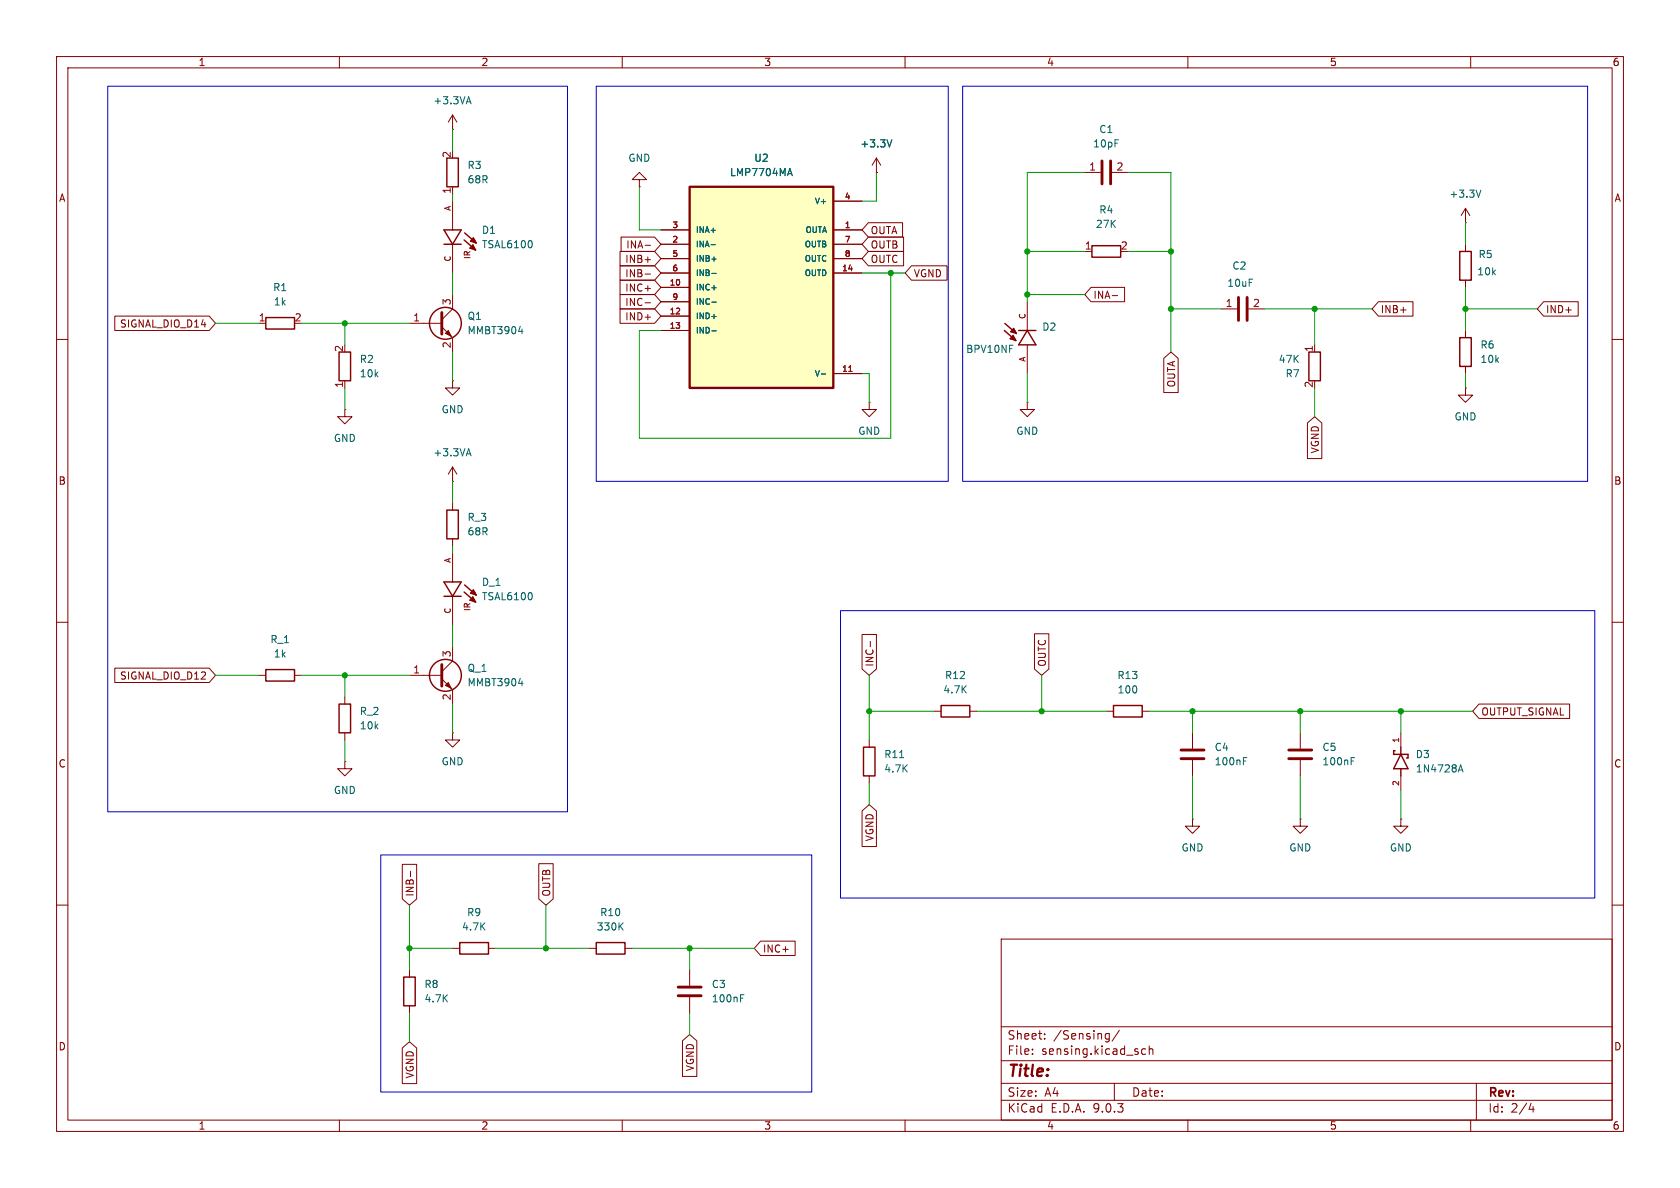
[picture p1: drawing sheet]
<svg xmlns="http://www.w3.org/2000/svg" width="297mm" height="210mm" viewBox="0 0 297 210" stroke-linecap="round" stroke-linejoin="round" font-family="sans-serif">
<g fill="none" stroke="#840000" stroke-width=".18">
<path d="M10 10h277v190h-277zM12 12h273v186h-273zM60 10v2M110 10v2M160 10v2M210 10v2M260 10v2M80 22.9h.1M80 20.3v2.6M80 33v1.3M80 35.6v5M80 20.3l-.8 1.3"/>
<path d="M80 20.3l.8 1.3M113 31.8h1.3l-1.3-1.3-1.2 1.3h1.2v1.2M113 33h.1M154.9 30.5h.1M154.9 27.9l-.7 1.3M154.9 27.9l.8 1.3M154.9 27.9v2.6M191.8 30.5h2.8M196.6 30.5h2.8M259.1 39.4h.1M259.1 36.8v2.6M259.1 36.8l-.8 1.3"/>
<path d="M259.1 36.8l.7 1.3M45.7 57.2h1.3M72.4 57.2h5.7M78.1 57.8l1.9 1.9v2.5M80 43.2v5.1M80 52.1v2.5l-1.9 1.9M181.6 53.3v5.1M191.8 44.5h1.2M215.9 54.6h2.8M220.7 54.6h2.8M259.1 43.2v1.3M259.1 49.5v1.3"/>
<path d="M259.1 58.4v1.3M10 60h2M61 72.4v1.3h1.2l-1.2 1.2-1.3-1.2h1.3M61 72.4h.1M61 67.3v1.3M80 67.3v1.3h1.3l-1.3 1.3-1.3-1.3h1.3M80 67.3h.1M153.7 71.1v1.3h1.2l-1.2 1.3-1.3-1.3h1.3M153.7 71.1h.1M181.6 71.1v1.3h1.3l-1.3 1.3-1.3-1.3h1.3M181.6 71.1h.1M181.6 61v5"/>
<path d="M232.4 61v1.2M259.1 68.6v1.3h1.2l-1.2 1.2-1.3-1.2h1.3M259.1 68.6h.1M259.1 64.8v1.2M285 60h2M80 85.1h.1M80 82.6v2.5M80 88.9v1.3M80 95.3v1.2M80 97.8v5.1M80 82.6l-.8 1.2M80 82.6l.8 1.2"/>
<path d="M10 110h2M45.7 119.4h1.3M52.1 119.4h1.2M72.4 119.4h5.7M80 105.4v5.1M80 114.3v2.5l-1.9 1.9M285 110h2M61 134.6v1.3h1.2l-1.2 1.3-1.3-1.3h1.3M61 134.6h.1M61 123.2v1.3M61 129.5v1.3M78.1 120l1.9 1.9v2.6"/>
<path d="M80 129.5v1.3h1.3l-1.3 1.3-1.3-1.3h1.3M80 129.5h.1M153.7 130.8v1.3M153.7 137.2v1.2M165.1 125.7h1.3M171.4 125.7h1.3M195.6 125.7h1.2M201.9 125.7h1.3M210.8 129.5v2.8M210.8 134.4v2.8M229.9 129.5v2.8M229.9 134.4v2.8"/>
<path d="M247.6 129.5v2.6M247.6 137.2v2.5M210.8 144.8v1.3h1.3l-1.3 1.2-1.3-1.2h1.3M210.8 144.8h.1M229.9 144.8v1.3h1.2l-1.2 1.2-1.3-1.2h1.3M229.9 144.8h.1M247.6 144.8v1.3h1.3l-1.3 1.2-1.2-1.2h1.2M247.6 144.8h.1M10 160h2M72.4 171.5v1.2M72.4 177.8v1.3M80 167.6h1.3"/>
<path d="M86.4 167.6h1.2M104.1 167.6h1.3M110.5 167.6h1.3M121.9 171.5v2.7M121.9 176.3v2.8M177 166h108v32h-108zM285 160h2M60 198v2M110 198v2M160 198v2M177 194.5h108M177 191.5h108"/>
<path d="M177 187.5h108M177 181.5h108M182.5 186.3v.1M182.5 185.5v.1M184.7 183.6v.1M184.7 182.8v.1M195.7 182.7l.4 .1M196.1 182.7v1.2l-.1 .2-.4 .1M196.1 183.6l-.4 .1M197 191.5v3M197.9 182.1l-1.3 2M202.5 185.5l-.4-.1-.3 .3v.4l.2 .2h.5"/>
<path d="M203.2 185.5l.2-.1 .3 .1 .1 .9M203.2 184.9v1.5M210 198v2M260 198v2M261 191.5v6.5M270.7 195l-.4 1.1h.9M271 195.6v1"/>
</g>
<g fill="none" stroke="#840000" stroke-width=".25">
<path d="M79 27.9h2v5.1h-2zM47 56.1h5.1v2.1h-5.1zM78.5 40.6h3l-1.5 2.6zM78.5 43.2h3M82 42.4l2.1 1.8M82.1 41.2l2.1 1.8M83.1 43.9l.5-.6 .5 .9M83.1 43.9l1 .3M83.2 42.6l.5-.5 .5 .9M83.2 42.6l1 .4M83.5 43.5l.2 .2M83.6 42.2l.2 .3"/>
<path d="M83.8 43.8v.1h-.7M83.9 42.5v.1h-.7M177.5 58.4l2.1 1.8M177.6 57.2l2.1 1.8M178.6 59.9l1 .3M178.6 59.9l.5-.6 .5 .9M178.7 58.6l1 .4M178.7 58.6l.5-.5 .5 .9M179 59.5l.2 .2M179.1 58.2l.2 .3M179.3 59.8v.1h-.7M179.5 58.5v.1h-.8"/>
<path d="M180.1 58.4h3M181.6 58.4l1.5 2.6h-3zM193 43.4h5.1v2.1h-5.1zM258.1 44.5h2v5h-2zM258.1 59.7h2v5.1h-2zM59.9 62.2h2.1v5.1h-2.1zM231.4 62.2h2v5.1h-2zM79 90.2h2v5.1h-2zM47 118.4h5.1v2h-5.1zM78.5 102.9h3l-1.5 2.5zM78.5 105.4h3M82 104.6l2.1 1.8"/>
<path d="M82.1 103.4l2.1 1.8M83.1 106.1l.5-.6 .5 .9M83.1 106.1l1 .3M83.2 104.9l.5-.6 .5 .9M83.2 104.9l1 .3M83.5 105.7l.2 .2M83.6 104.5l.2 .2M83.8 106v.1h-.7M83.9 104.7v.2h-.7M59.9 124.5h2.1v5h-2.1zM152.7 132.1h2v5.1h-2zM166.4 124.7h5v2h-5z"/>
<path d="M196.8 124.7h5.1v2h-5.1zM246.6 132.7h-.2v.7h2.5v.6h-.2M247.6 132.1v1.3M247.6 135.9v1.3M247.6 133.4l1.3 2.5h-2.5zM71.4 172.7h2v5.1h-2zM81.3 166.6h5.1v2.1h-5.1zM105.4 166.6h5.1v2.1h-5.1z"/>
<circle cx="78.7" cy="57.1" r="2.82"/>
<circle cx="78.7" cy="119.4" r="2.82"/>
</g>
<g fill="none" stroke="#006464" stroke-width=".18">
<path d="M82.5 18h.7M82.9 17.1l.4 1.3M157.7 24.7l-.5 1.3M261.8 33.6l-.4 1.3M91.7 58.6h.8M92.3 58.2v.8M94 42.6l.1 .4-.1 .7M82.9 79.3l.4 1.3M82.5 80.2h.7M94 104.9l.1 .3-.1 .7M91.7 120.8h.8M92.3 120.4v.8"/>
<path d="M159 133.9h.8M219.8 133.9h.6M219.8 134.5h.4M238.9 133.9h.6M238.9 134.5h.4M257.8 136.5l.4-1.3 .4 1.3M257.9 136.1h.6M109.6 163.7l.6 .7M110.2 163.1l-.8 .8M130.9 176.4h.4M130.9 175.8h.6"/>
</g>
<path d="M194.8 28.4v4.1M196.3 28.4v4.1M78.1 55.2v3.9M218.9 52.6v4M220.5 52.6v4M78.1 117.5v3.8M208.8 132.6h4.1M208.8 134.1h4.1M227.8 132.6h4.1M227.8 134.1h4.1M119.9 174.5h4.1M119.9 176h4.1" fill="none" stroke="#840000" stroke-width=".51"/>
<g fill="#840000" stroke="#840000" stroke-width=".18">
<path d="M78.7 58.9l.5-.5 .6 1z"/>
<path d="M78.7 121.2l.5-.5 .6 1z"/>
</g>
<path d="M121.9 33h25.4v35.6h-25.4z" fill="#ffffc2"/>
<path d="M121.9 33h25.4v35.6h-25.4z" fill="none" stroke="#840000" stroke-width=".41"/>
<g fill="none" stroke="#840000" stroke-width=".18">
<path d="M147.3 35.6h5.1M153.5 39.4h6.1v2.5h-6.1l-1.1-1.3zM154.9 30.5h.1M20.3 55.9h16.7l1.1 1.3-1.1 1.2h-16.7zM109.6 54.6h6.1l1.1 1.3-1.1 1.3h-6.1zM109.6 44.4h6.1l1.1 1.3-1.1 1.3h-6.1zM109.6 47h6.1l1.1 1.3-1.1 1.2h-6.1zM109.6 49.5h6.1l1.1 1.3-1.1 1.3h-6.1zM109.6 52.1h6.1l1.1 1.2-1.1 1.3h-6.1zM109.8 41.9h5.9l1.1 1.3-1.1 1.3h-5.9zM114 45.9h1M114 43.4h1"/>
<path d="M114 48.4h1M114 53.5h1M116.8 40.6h5.1M116.8 43.2h5.1M116.8 45.7h5.1M116.8 48.3h5.1M116.8 50.8h5.1M116.8 53.3h5.1M116.8 55.9h5.1M116.8 58.4h5.1M147.3 40.6h5.1M147.3 43.2h5.1"/>
<path d="M147.3 45.7h5.1M147.3 48.3h5.1M153.5 44.4h6.2v2.6h-6.2l-1.1-1.3zM153.5 41.9h6.2v2.6h-6.2l-1.1-1.3zM161.1 47h6.3v2.5h-6.3l-1.1-1.2zM192.9 50.8h5.9v2.5h-5.9l-1.1-1.2zM196.6 52.3h1M243.7 53.3h6.1v2.6h-6.1l-1.1-1.3zM247.6 54.8h1M272.9 53.3h6.1v2.6h-6.1l-1.1-1.3zM147.3 66h5.1M205.7 63.3l1.3-1.1 1.3 1.1v6.1h-2.6z"/>
<path d="M231.1 74.8l1.3-1.1 1.3 1.1v6.3h-2.6zM20.3 118.1h16.7l1.1 1.3-1.1 1.3h-16.7zM152.4 112.2h2.5v6.1l-1.2 1.1-1.3-1.1zM153.9 113.4v.9M182.9 112h2.5v6.3l-1.3 1.1-1.2-1.1zM261.5 124.5h16v2.5h-16l-1.2-1.3zM71.1 152.8h2.6v6.1l-1.3 1.1-1.3-1.1zM72.6 154v1M95.2 152.7h2.6v6.2l-1.3 1.1-1.3-1.1zM152.4 143.4l1.3-1.2 1.2 1.2v6.2h-2.5zM134.5 166.4h6.1v2.5h-6.1l-1.2-1.3zM71.1 185.3l1.3-1.1 1.3 1.1v6.3h-2.6z"/>
<path d="M120.6 184l1.3-1.1 1.3 1.1v6.3h-2.6z"/>
</g>
<path d="M139.3 30.7h.6M139.6 29.8l.5 1.3M157.7 24.7l-.5 1.3M125.7 43.3h.8M125.8 45.8h.8M125.8 48.3h.8M125.8 53.4h.8M125.8 58.5h.8M145.2 66.1h.8" fill="none" stroke="#006464" stroke-width=".18"/>
<path d="M150.1 65.7h.5" fill="none" stroke="#a90000" stroke-width=".18"/>
<g fill="none" stroke="#009600" stroke-width=".18">
<path d="M80 22.9v3.8M80 34.3v1.3M113 33v7.6h3.8M154.9 30.5v5.1h-2.5M191.8 30.5h-10.2v22.8M199.4 30.5h7.6v31.7M259.1 39.4v3.8M38.1 57.2h7.6M53.3 57.2h19.1M61 57.2v3.8M80 48.3v3.8M152.4 48.3h7.6"/>
<path d="M157.5 48.3v29.2h-44.5v-19.1h3.8M181.6 44.5h10.2M181.6 52.1h10.2M199.4 44.5h7.6M207 54.6h8.9M223.5 54.6h19.1M232.4 54.6v6.4M259.1 50.8v7.6M259.1 54.6h12.7M61 68.6v3.8M80 62.2v5.1M152.4 66h1.3v5.1"/>
<path d="M181.6 66v5.1M232.4 68.6v5.1M259.1 66v2.6M80 85.1v3.8M80 96.5v1.3M38.1 119.4h7.6M53.3 119.4h19.1M61 119.4v3.8M80 110.5v3.8M153.7 119.4v11.4M184.1 119.4v6.3M61 130.8v3.8"/>
<path d="M80 124.5v5M153.7 138.4v3.8M153.7 125.7h11.4M172.7 125.7h22.9M203.2 125.7h57.1M210.8 125.7v3.8M210.8 137.2v7.6M229.9 125.7v3.8M229.9 137.2v7.6M247.6 125.7v3.8M247.6 139.7v5.1M72.4 167.6h7.6"/>
<path d="M72.4 160v11.5M72.4 179.1v5.1M87.6 167.6h16.5M96.5 160v7.6M111.8 167.6h21.5M121.9 167.6v3.9M121.9 179.1v3.8"/>
</g>
<path d="M19 15.2h81.3v128.3h-81.3zM105.4 15.2h62.2v69.9h-62.2zM170.2 15.2h110.5v69.9h-110.5zM148.6 108h133.3v50.8h-133.3zM67.3 151.1h76.2v41.9h-76.2z" fill="none" stroke="#0000c2" stroke-width=".18"/>
<g fill="#009600" stroke="#009600" stroke-width=".18">
<circle cx="153.7" cy="125.7" r=".46"/>
<circle cx="184.1" cy="125.7" r=".46"/>
<circle cx="207" cy="54.6" r=".46"/>
<circle cx="210.8" cy="125.7" r=".46"/>
<circle cx="229.9" cy="125.7" r=".46"/>
<circle cx="247.6" cy="125.7" r=".46"/>
<circle cx="61" cy="119.4" r=".46"/>
<circle cx="72.4" cy="167.6" r=".46"/>
<circle cx="121.9" cy="167.6" r=".46"/>
<circle cx="96.5" cy="167.6" r=".46"/>
<circle cx="207" cy="44.5" r=".46"/>
<circle cx="259.1" cy="54.6" r=".46"/>
<circle cx="232.4" cy="54.6" r=".46"/>
<circle cx="181.6" cy="44.5" r=".46"/>
<circle cx="181.6" cy="52.1" r=".46"/>
<circle cx="157.5" cy="48.3" r=".46"/>
<circle cx="61" cy="57.2" r=".46"/>
</g>
<text font-size="2.8" fill="#840000" x="178" y="190.9">Title:</text>
<g font-size="2.1" fill="#840000">
<text x="178" y="184">Sheet:</text>
<text x="186.2" y="184">/Sensing/</text>
<text x="178" y="186.7">File:</text>
<text x="184.1" y="186.7">sensing.kicad_sch</text>
<text x="178" y="196.9">KiCad</text>
<text x="178" y="194.1">Size:</text>
<text x="184.7" y="194.1">A4</text>
<text x="185.7" y="196.9">E.D.A.</text>
<text x="193.3" y="196.9">9.0.3</text>
<text x="200" y="194.1">Date:</text>
<text x="263" y="194.3">Rev:</text>
<text x="263" y="196.9">Id:</text>
<text x="267.1" y="196.9">2/4</text>
</g>
<g font-size="1.8" fill="#840000">
<text x="35" y="11.9">1</text>
<text x="85" y="11.9">2</text>
<text x="135" y="11.9">3</text>
<text x="185" y="11.9">4</text>
<text x="235" y="11.9">5</text>
<text x="285" y="11.9">6</text>
<text x="10.3" y="35.9">A</text>
<text x="285.3" y="35.9">A</text>
<text x="153.8" y="41.6">OUTA</text>
<text x="110.4" y="46.7">INB+</text>
<text x="110.6" y="44.1">INA-</text>
<text x="153.8" y="46.7">OUTC</text>
<text x="153.8" y="44.1">OUTB</text>
<text x="110.4" y="49.2">INB-</text>
<text x="110.4" y="51.8">INC+</text>
<text x="161.4" y="49.2">VGND</text>
<text x="193.2" y="53">INA-</text>
<text x="21.1" y="58.1">SIGNAL_DIO_D14</text>
<text x="110.4" y="56.8">IND+</text>
<text x="110.4" y="54.3">INC-</text>
<text x="244" y="55.6">INB+</text>
<text x="273.2" y="55.6">IND+</text>
<text x="208" y="68.6" transform="rotate(-90 208 68.6)">OUTA</text>
<text x="233.4" y="80.3" transform="rotate(-90 233.4 80.3)">VGND</text>
<text x="10.3" y="85.9">B</text>
<text x="285.3" y="85.9">B</text>
<text x="154.6" y="118" transform="rotate(-90 154.6 118)">INC-</text>
<text x="185.1" y="118" transform="rotate(-90 185.1 118)">OUTC</text>
<text x="21.1" y="120.3">SIGNAL_DIO_D12</text>
<text x="261.8" y="126.7">OUTPUT_SIGNAL</text>
<text x="10.3" y="135.9">C</text>
<text x="285.3" y="135.9">C</text>
<text x="154.6" y="148.8" transform="rotate(-90 154.6 148.8)">VGND</text>
<text x="73.3" y="158.6" transform="rotate(-90 73.3 158.6)">INB-</text>
<text x="97.5" y="158.6" transform="rotate(-90 97.5 158.6)">OUTB</text>
<text x="134.8" y="168.6">INC+</text>
<text x="10.3" y="185.9">D</text>
<text x="285.3" y="185.9">D</text>
<text x="73.3" y="190.7" transform="rotate(-90 73.3 190.7)">VGND</text>
<text x="122.9" y="189.5" transform="rotate(-90 122.9 189.5)">VGND</text>
<text x="35" y="199.9">1</text>
<text x="85" y="199.9">2</text>
<text x="135" y="199.9">3</text>
<text x="185" y="199.9">4</text>
<text x="235" y="199.9">5</text>
<text x="285" y="199.9">6</text>
</g>
<g font-size="1.8" fill="#006464">
<text x="76.5" y="18.6">+3.3VA</text>
<text x="194.2" y="23.7">C1</text>
<text x="111" y="28.8">GND</text>
<text x="133.2" y="28.8">U2</text>
<text x="152" y="26.3">+3.3V</text>
<text x="193.2" y="26.3">10pF</text>
<text x="82.6" y="30.1">R3</text>
<text x="82.6" y="32.6">68R</text>
<text x="129" y="31.3">LMP7704MA</text>
<text x="256.1" y="35.2">+3.3V</text>
<text x="85.1" y="41.5">D1</text>
<text x="193.6" y="40.5">27K</text>
<text x="194.2" y="37.9">R4</text>
<text x="85.1" y="44.1">TSAL6100</text>
<text x="217.8" y="47.9">C2</text>
<text x="261.3" y="45.8">R5</text>
<text x="48.2" y="51.7">R1</text>
<text x="216.9" y="50.9">10uF</text>
<text x="261.1" y="48.9">10k</text>
<text x="48.3" y="54.2">1k</text>
<text x="82.6" y="56.7">Q1</text>
<text x="82.6" y="59.3">MMBT3904</text>
<text x="184.2" y="58.7">D2</text>
<text x="63.5" y="64.4">R2</text>
<text x="170.7" y="62.6">BPV10NF</text>
<text x="226" y="64.4">47K</text>
<text x="261.6" y="61.8">R6</text>
<text x="261.6" y="64.4">10k</text>
<text x="63.5" y="66.9">10k</text>
<text x="227.2" y="66.9">R7</text>
<text x="78" y="73.3">GND</text>
<text x="151.6" y="77.1">GND</text>
<text x="179.6" y="77.1">GND</text>
<text x="257" y="74.5">GND</text>
<text x="58.9" y="78.3">GND</text>
<text x="76.5" y="80.9">+3.3VA</text>
<text x="82.6" y="92.3">R_3</text>
<text x="82.6" y="94.8">68R</text>
<text x="85.1" y="103.8">D_1</text>
<text x="85.1" y="106.3">TSAL6100</text>
<text x="47.7" y="113.9">R_1</text>
<text x="48.3" y="116.4">1k</text>
<text x="82.6" y="119">Q_1</text>
<text x="82.6" y="121.5">MMBT3904</text>
<text x="166.7" y="122.8">4.7K</text>
<text x="167" y="120.2">R12</text>
<text x="197.4" y="120.2">R13</text>
<text x="197.5" y="122.8">100</text>
<text x="63.5" y="126.6">R_2</text>
<text x="63.5" y="129.1">10k</text>
<text x="78" y="135.5">GND</text>
<text x="156.2" y="134.2">R11</text>
<text x="156.2" y="136.8">4.7K</text>
<text x="214.6" y="132.9">C4</text>
<text x="214.6" y="135.5">100nF</text>
<text x="233.7" y="132.9">C5</text>
<text x="233.7" y="135.5">100nF</text>
<text x="250.2" y="134.2">D3</text>
<text x="250.2" y="136.8">1N4728A</text>
<text x="58.9" y="140.6">GND</text>
<text x="208.8" y="150.7">GND</text>
<text x="227.8" y="150.7">GND</text>
<text x="245.6" y="150.7">GND</text>
<text x="81.6" y="164.7">4.7K</text>
<text x="82.5" y="162.2">R9</text>
<text x="105.4" y="164.7">330K</text>
<text x="106" y="162.2">R10</text>
<text x="74.9" y="174.9">R8</text>
<text x="74.9" y="177.4">4.7K</text>
<text x="125.7" y="174.9">C3</text>
<text x="125.7" y="177.4">100nF</text>
</g>
<g font-size="1.8" fill="#a90000">
<text x="79.8" y="28" transform="rotate(-90 79.8 28)">2</text>
<text x="79.8" y="34.4" transform="rotate(-90 79.8 34.4)">1</text>
<text x="192.5" y="30.2">1</text>
<text x="197.3" y="30.2">2</text>
<text x="191.7" y="44.2">1</text>
<text x="198" y="44.2">2</text>
<text x="45.6" y="56.9">1</text>
<text x="52" y="56.9">2</text>
<text x="73" y="56.9">1</text>
<text x="79.8" y="54" transform="rotate(-90 79.8 54)">3</text>
<text x="216.6" y="54.4">1</text>
<text x="221.4" y="54.4">2</text>
<text x="60.7" y="62.3" transform="rotate(-90 60.7 62.3)">2</text>
<text x="79.8" y="61.7" transform="rotate(-90 79.8 61.7)">2</text>
<text x="232.2" y="62.3" transform="rotate(-90 232.2 62.3)">1</text>
<text x="60.7" y="68.7" transform="rotate(-90 60.7 68.7)">1</text>
<text x="232.2" y="68.7" transform="rotate(-90 232.2 68.7)">2</text>
<text x="73" y="119.1">1</text>
<text x="79.8" y="116.3" transform="rotate(-90 79.8 116.3)">3</text>
<text x="79.8" y="123.9" transform="rotate(-90 79.8 123.9)">2</text>
</g>
<g font-size="1.4" fill="#a90000">
<text x="149.2" y="35.3">4</text>
<text x="79.8" y="37.4" transform="rotate(-90 79.8 37.4)">A</text>
<text x="118.8" y="40.4">3</text>
<text x="149.2" y="40.4">1</text>
<text x="79.8" y="46.4" transform="rotate(-90 79.8 46.4)">C</text>
<text x="118.8" y="42.9">2</text>
<text x="118.8" y="45.5">5</text>
<text x="149.2" y="42.9">7</text>
<text x="149.2" y="45.5">8</text>
<text x="118.3" y="50.5">10</text>
<text x="118.8" y="48">6</text>
<text x="118.8" y="53.1">9</text>
<text x="148.8" y="48">14</text>
<text x="118.3" y="55.6">12</text>
<text x="118.3" y="58.2">13</text>
<text x="181.4" y="56.5" transform="rotate(-90 181.4 56.5)">C</text>
<text x="148.8" y="65.8">11</text>
<text x="181.4" y="64.1" transform="rotate(-90 181.4 64.1)">A</text>
<text x="79.8" y="99.6" transform="rotate(-90 79.8 99.6)">A</text>
<text x="79.8" y="108.6" transform="rotate(-90 79.8 108.6)">C</text>
<text x="247.4" y="131.4" transform="rotate(-90 247.4 131.4)">1</text>
<text x="247.4" y="139" transform="rotate(-90 247.4 139)">2</text>
</g>
<g font-size="1.4" fill="#006464">
<text x="122.9" y="41.4">INA+</text>
<text x="142.3" y="41.4">OUTA</text>
<text x="143.9" y="36.3">V+</text>
<text x="122.9" y="43.9">INA-</text>
<text x="122.9" y="46.5">INB+</text>
<text x="142.1" y="43.9">OUTB</text>
<text x="142.1" y="46.5">OUTC</text>
<text x="122.9" y="49">INB-</text>
<text x="122.9" y="51.5">INC+</text>
<text x="142.1" y="49">OUTD</text>
<text x="122.9" y="54.1">INC-</text>
<text x="122.9" y="56.6">IND+</text>
<text x="122.9" y="59.2">IND-</text>
<text x="143.9" y="66.8">V-</text>
</g>
<g font-size="1.4" fill="#840000">
<text x="83.4" y="45.9" transform="rotate(-90 83.4 45.9)">IR</text>
<text x="83.4" y="108.1" transform="rotate(-90 83.4 108.1)">IR</text>
</g>
</svg>
